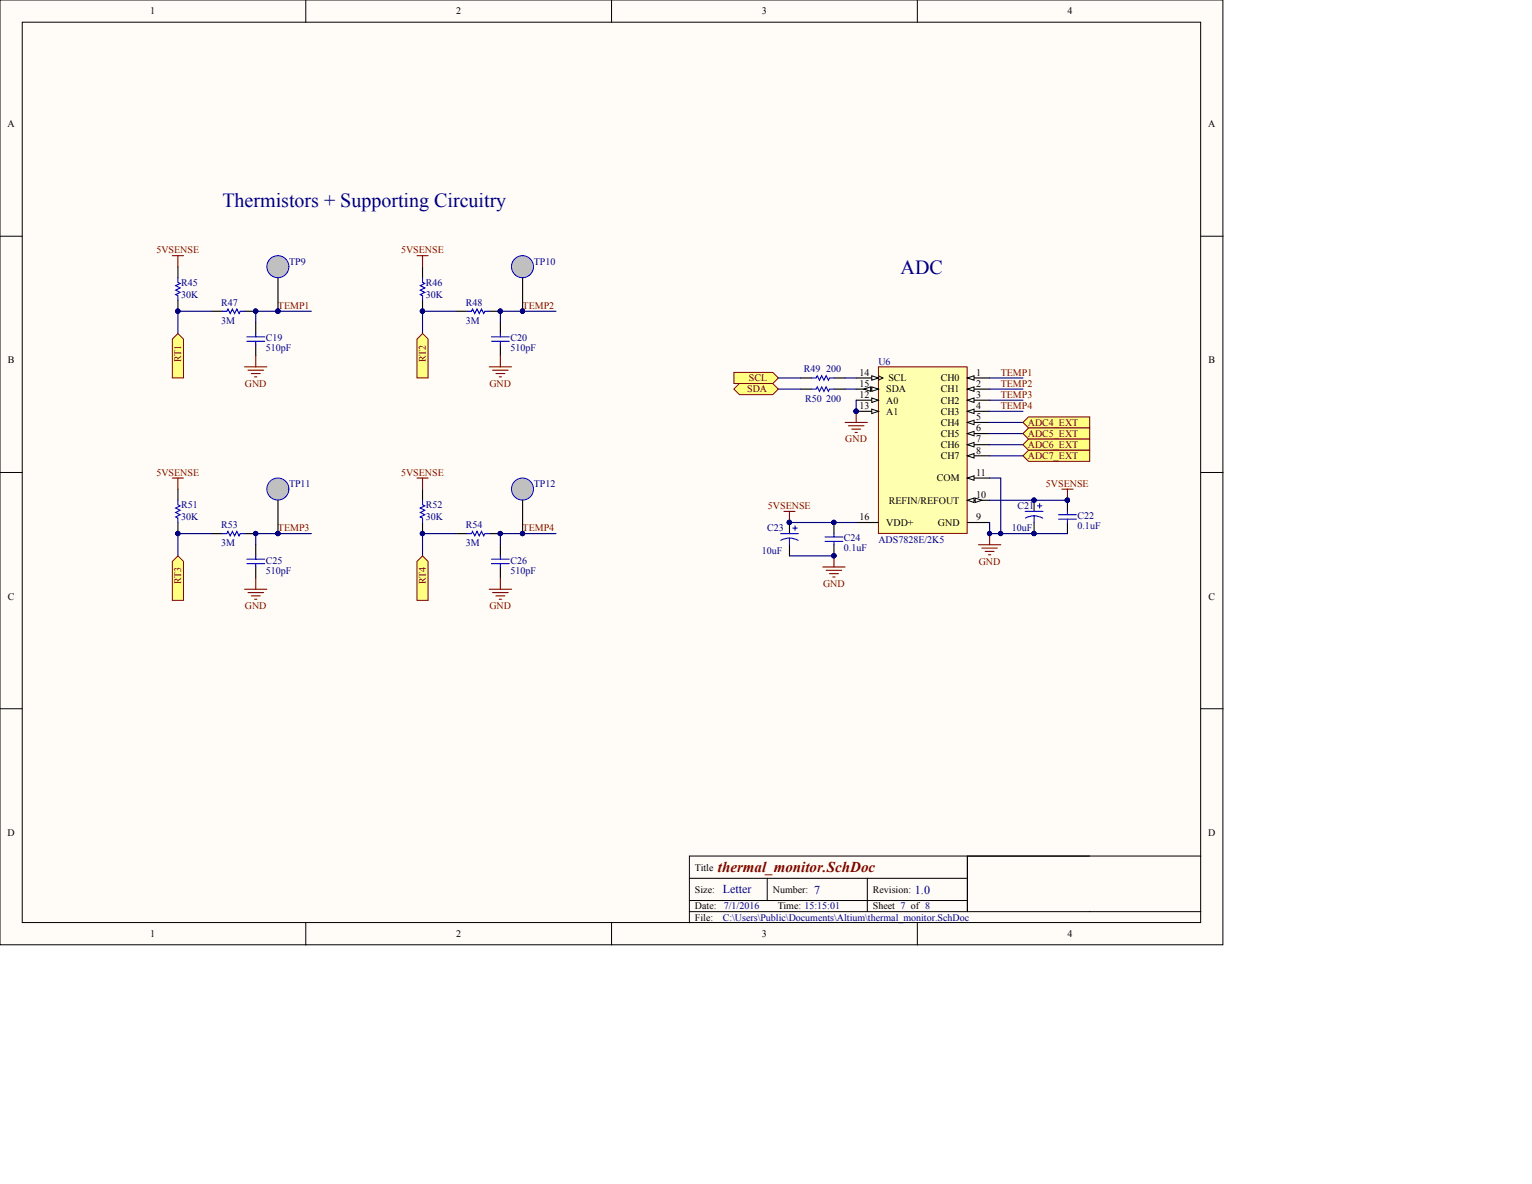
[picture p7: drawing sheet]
<svg xmlns="http://www.w3.org/2000/svg" width="349mm" height="270mm" viewBox="0 0 349 270" stroke-linecap="round" stroke-linejoin="round" font-family="sans-serif">
<g fill="#fffcf8" stroke="#000" stroke-width=".23">
<path d="M0 0h278.8v215.3h-278.8z"/>
<path d="M5.1 5.1h268.6v205.2h-268.6z"/>
</g>
<g fill="none" stroke="#000" stroke-width=".23">
<path d="M69.7 0v5.1M139.4 0v5.1M209.1 0v5.1M0 53.8h5.1M273.8 53.8h5M0 107.7h5.1M273.8 107.7h5M0 161.5h5.1M273.8 161.5h5M220.5 195.1v12.7v-12.7h53.3M248.4 195.1h-91.2v15.2M69.7 210.3v5.1"/>
<path d="M139.4 210.3v5.1M157.2 200.2h63.3M157.2 207.8h116.6M157.2 205.3h63.3M174.9 200.2v5.1M197.7 200.2v7.6M209.1 210.3v5.1"/>
</g>
<g fill="none" stroke="#000" stroke-width=".25">
<path d="M40.6 60.8v2.5M40.6 68.4v2.5M48.2 70.9h2.5M55.8 70.9h2.5M58.3 73.5v2.5M58.3 78.6v2.5M96.3 60.8v2.5M96.3 68.4v2.5M103.9 70.9h2.6M111.5 70.9h2.6M114.1 73.5v2.5M114.1 78.6v2.5"/>
<path d="M40.6 111.5v2.5M40.6 119.1v2.5M96.3 111.5v2.5M96.3 119.1v2.5M48.2 121.6h2.5M55.8 121.6h2.5M58.3 124.2v2.5M58.3 129.2v2.6M103.9 121.6h2.6M111.5 121.6h2.6M114.1 124.2v2.5M114.1 129.2v2.6"/>
</g>
<g fill="#000080" stroke="#000080" stroke-width=".23">
<circle cx="40.5" cy="70.9" r=".48"/>
<circle cx="58.3" cy="70.9" r=".48"/>
<circle cx="63.3" cy="70.9" r=".48"/>
<circle cx="40.5" cy="121.6" r=".48"/>
<circle cx="58.3" cy="121.6" r=".48"/>
<circle cx="63.3" cy="121.6" r=".48"/>
<circle cx="96.3" cy="70.9" r=".48"/>
<circle cx="114" cy="70.9" r=".48"/>
<circle cx="119.1" cy="70.9" r=".48"/>
<circle cx="96.3" cy="121.6" r=".48"/>
<circle cx="114" cy="121.6" r=".48"/>
</g>
<g fill="none" stroke="#00f" stroke-width=".25">
<path d="M40.6 63.3v1.1l.5 .2-1 .5 1 .5-1 .5 1 .5-1 .5 .5 .3v1M50.7 70.9h1l.3-.5 .5 1.1 .5-1.1 .5 1.1 .5-1.1 .5 1.1 .3-.6h1M56.3 76.8h4M56.3 77.8h4M58.3 76v.8M58.3 77.8v.8M96.3 63.3v1.1l.5 .2-1 .5 1 .5-1 .5 1 .5-1 .5 .5 .3v1M106.5 70.9h1l.2-.5 .5 1.1 .5-1.1 .6 1.1 .5-1.1 .5 1.1 .2-.6h1M112 76.8h4.1M112 77.8h4.1M114.1 76v.8M114.1 77.8v.8"/>
<path d="M40.6 114v1l.5 .3-1 .5 1 .5-1 .5 1 .5-1 .5 .5 .3v1M96.3 114v1l.5 .3-1 .5 1 .5-1 .5 1 .5-1 .5 .5 .3v1M50.7 121.6h1l.3-.5 .5 1 .5-1 .5 1 .5-1 .5 1 .3-.5h1M56.3 127.5h4M56.3 128.5h4M58.3 126.7v.8M58.3 128.5v.7M106.5 121.6h1l.2-.5 .5 1 .5-1 .6 1 .5-1 .5 1 .2-.5h1M112 127.5h4.1M112 128.5h4.1M114.1 126.7v.8M114.1 128.5v.7"/>
</g>
<g fill="none" stroke="#800000" stroke-width=".25">
<path d="M39.3 58.3h2.5M40.6 58.3v2.5M95.1 58.3h2.5M96.3 58.3v2.5M55.8 83.6h5M56.5 84.4h3.6M57.3 85.1h2M58 85.9h.6M58.3 81.1v2.5M111.5 83.6h5.1M112.3 84.4h3.5M113.1 85.1h2"/>
<path d="M113.8 85.9h.5M114.1 81.1v2.5M39.3 109h2.5M40.6 109v2.5M95.1 109h2.5M96.3 109v2.5M55.8 134.3h5M56.5 135.1h3.6M57.3 135.8h2M58 136.6h.6M58.3 131.8v2.5M111.5 134.3h5.1"/>
<path d="M112.3 135.1h3.5M113.1 135.8h2M113.8 136.6h.5M114.1 131.8v2.5"/>
</g>
<path d="M71 70.9h-12.7v2.6M126.7 70.9h-12.6v2.6M71 121.6h-12.7v2.6" fill="none" stroke="#000080" stroke-width=".25"/>
<path d="M200.3 83.6h20.2v38h-20.2z" fill="#ffffb0" stroke="#800000" stroke-width=".23"/>
<path d="M220.5 86.2h5.1" fill="none" stroke="#000" stroke-width=".25"/>
<path d="M220.5 86.2l1.6-.6v1.1z" fill="#fffcf8" stroke="#000" stroke-width=".23"/>
<path d="M220.5 88.7h5.1" fill="none" stroke="#000" stroke-width=".25"/>
<path d="M220.5 88.7l1.6-.5v1z" fill="#fffcf8" stroke="#000" stroke-width=".23"/>
<path d="M220.5 91.2h5.1" fill="none" stroke="#000" stroke-width=".25"/>
<path d="M220.5 91.2l1.6-.5v1z" fill="#fffcf8" stroke="#000" stroke-width=".23"/>
<path d="M220.5 93.8h5.1" fill="none" stroke="#000" stroke-width=".25"/>
<path d="M220.5 93.8l1.6-.5v1z" fill="#fffcf8" stroke="#000" stroke-width=".23"/>
<path d="M220.5 96.3h5.1" fill="none" stroke="#000" stroke-width=".25"/>
<path d="M220.5 96.3l1.6-.5v1z" fill="#fffcf8" stroke="#000" stroke-width=".23"/>
<path d="M220.5 98.8h5.1" fill="none" stroke="#000" stroke-width=".25"/>
<path d="M220.5 98.8l1.6-.5v1z" fill="#fffcf8" stroke="#000" stroke-width=".23"/>
<path d="M220.5 101.4h5.1" fill="none" stroke="#000" stroke-width=".25"/>
<path d="M220.5 101.4l1.6-.5v1z" fill="#fffcf8" stroke="#000" stroke-width=".23"/>
<path d="M220.5 103.9h5.1" fill="none" stroke="#000" stroke-width=".25"/>
<path d="M220.5 103.9l1.6-.5v1z" fill="#fffcf8" stroke="#000" stroke-width=".23"/>
<path d="M220.5 119.1h5.1M220.5 114h5.1" fill="none" stroke="#000" stroke-width=".25"/>
<g fill="#fffcf8" stroke="#000" stroke-width=".23">
<path d="M220.5 114l1.6-.5v1z"/>
<path d="M222.3 113.5l1.5 .5-1.5 .5z"/>
</g>
<path d="M220.5 109h5.1" fill="none" stroke="#000" stroke-width=".25"/>
<path d="M220.5 109l1.6-.5v1z" fill="#fffcf8" stroke="#000" stroke-width=".23"/>
<path d="M195.2 91.2h5.1" fill="none" stroke="#000" stroke-width=".25"/>
<path d="M198.7 90.7l1.6 .5-1.6 .5z" fill="#fffcf8" stroke="#000" stroke-width=".23"/>
<path d="M195.2 93.8h5.1" fill="none" stroke="#000" stroke-width=".25"/>
<path d="M198.7 93.3l1.6 .5-1.6 .5z" fill="#fffcf8" stroke="#000" stroke-width=".23"/>
<circle cx="195.2" cy="93.7" r=".48" fill="#000080" stroke="#000080" stroke-width=".23"/>
<path d="M195.2 86.2h5.1" fill="none" stroke="#000" stroke-width=".25"/>
<path d="M200.3 85.6l1 .6-1 .5" fill="none" stroke="#000" stroke-width=".23"/>
<path d="M198.7 85.6l1.6 .6-1.6 .5z" fill="#fffcf8" stroke="#000" stroke-width=".23"/>
<path d="M195.2 88.7h5.1" fill="none" stroke="#000" stroke-width=".25"/>
<g fill="#fffcf8" stroke="#000" stroke-width=".23">
<path d="M198.7 88.2l1.6 .5-1.6 .5z"/>
<path d="M197 88.7l1.5-.5v1z"/>
</g>
<path d="M182.5 86.2h2.5M182.5 88.7h2.5M190.1 86.2h2.5M190.1 88.7h2.5M195.2 119.1h5.1" fill="none" stroke="#000" stroke-width=".25"/>
<g fill="#000080" stroke="#000080" stroke-width=".23">
<circle cx="195.2" cy="93.7" r=".48"/>
<circle cx="179.9" cy="119.1" r=".48"/>
<circle cx="225.6" cy="121.6" r=".48"/>
</g>
<path d="M192.6 96.3h5.1M193.4 97.1h3.6M194.2 97.8h2M194.9 98.6h.5M195.2 93.8v2.5M178.7 116.6h2.5M180 116.6v2.5M223.1 124.2h5M223.8 124.9h3.6M224.6 125.7h2M225.3 126.4h.6M225.6 121.6v2.6" fill="none" stroke="#800000" stroke-width=".25"/>
<path d="M177.4 88.7h5.1M192.6 86.2h2.6M192.6 88.7h2.6M195.2 91.2v2.6" fill="none" stroke="#000080" stroke-width=".25"/>
<path d="M185 86.2h1.1l.2-.6 .5 1.1 .5-1.1 .5 1.1 .5-1.1 .5 1.1 .3-.5h1M185 88.7h1.1l.2-.5 .5 1 .5-1 .5 1 .5-1 .5 1 .3-.5h1" fill="none" stroke="#00f" stroke-width=".25"/>
<g fill="#ffff80" stroke="#800000" stroke-width=".23">
<path d="M167.3 84.9h8.9l1.2 1.3-1.2 1.2h-8.9z" fill-rule="evenodd"/>
<path d="M167.3 88.7l1.3-1.3h7.6l1.2 1.3-1.2 1.3h-7.6z" fill-rule="evenodd"/>
</g>
<path d="M190.1 119.1v2.5M243.3 114v2.6M243.3 119.1v2.5M190.1 124.2v2.5" fill="none" stroke="#000" stroke-width=".25"/>
<g fill="#000080" stroke="#000080" stroke-width=".23">
<circle cx="190.1" cy="126.7" r=".48"/>
<circle cx="190.1" cy="119.1" r=".48"/>
<circle cx="243.3" cy="114" r=".48"/>
<circle cx="235.7" cy="114" r=".48"/>
<circle cx="228.1" cy="121.6" r=".48"/>
<circle cx="63.3" cy="70.9" r=".48"/>
<circle cx="119.1" cy="70.9" r=".48"/>
<circle cx="119.1" cy="121.6" r=".48"/>
<circle cx="63.3" cy="121.6" r=".48"/>
</g>
<path d="M241.3 117.3h4.1M241.3 118.3h4.1M243.3 116.6v.7M243.3 118.3v.8M188.1 122.4h4M188.1 123.4h4M190.1 121.6v.8M190.1 123.4v.8" fill="none" stroke="#00f" stroke-width=".25"/>
<path d="M225.6 86.2h7.6M225.6 88.7h7.6M225.6 91.2h7.6M225.6 93.8h7.6M225.6 96.3h7.6M225.6 98.8h7.6M225.6 114h17.7M225.6 109h2.5v12.6M225.6 101.4h7.6M225.6 103.9h7.6M180 126.7h10.1" fill="none" stroke="#000080" stroke-width=".25"/>
<path d="M242.1 111.5h2.5M243.3 111.5v2.5M187.6 129.2h5M188.3 130h3.6M189.1 130.8h2M189.9 131.5h.5M190.1 126.7v2.5" fill="none" stroke="#800000" stroke-width=".25"/>
<g fill="#ffff80" stroke="#800000" stroke-width=".23">
<path d="M233.2 96.3l1.3-1.3h13.9v2.6h-13.9z" fill-rule="evenodd"/>
<path d="M233.2 98.8l1.3-1.2h13.9v2.5h-13.9z" fill-rule="evenodd"/>
<path d="M233.2 101.4l1.3-1.3h13.9v2.5h-13.9z" fill-rule="evenodd"/>
<path d="M233.2 103.9l1.3-1.3h13.9v2.6h-13.9z" fill-rule="evenodd"/>
</g>
<path d="M48.2 70.9h-7.6v5.1M103.9 70.9h-7.6v5.1M48.2 121.6h-7.6v5.1M103.9 121.6h-7.6v5.1" fill="none" stroke="#000080" stroke-width=".25"/>
<g fill="#000080" stroke="#000080" stroke-width=".23">
<circle cx="40.5" cy="70.9" r=".48"/>
<circle cx="96.3" cy="70.9" r=".48"/>
<circle cx="40.5" cy="121.6" r=".48"/>
<circle cx="96.3" cy="121.6" r=".48"/>
</g>
<g fill="#ffff80" stroke="#800000" stroke-width=".23">
<path d="M39.3 77.3l1.3-1.3 1.2 1.3v8.9h-2.5z" fill-rule="evenodd"/>
<path d="M95.1 77.3l1.2-1.3 1.3 1.3v8.9h-2.5z" fill-rule="evenodd"/>
<path d="M39.3 128l1.3-1.3 1.2 1.3v8.8h-2.5z" fill-rule="evenodd"/>
<path d="M95.1 128l1.2-1.3 1.3 1.3v8.8h-2.5z" fill-rule="evenodd"/>
</g>
<circle cx="63.3" cy="60.8" r="2.51" fill="#c0c0c0" stroke="#00f" stroke-width=".23"/>
<path d="M63.4 63.3v7.6" fill="none" stroke="#000" stroke-width=".25"/>
<circle cx="63.3" cy="70.9" r=".48" fill="#000080" stroke="#000080" stroke-width=".23"/>
<circle cx="119.1" cy="60.8" r="2.51" fill="#c0c0c0" stroke="#00f" stroke-width=".23"/>
<path d="M119.1 63.3v7.6" fill="none" stroke="#000" stroke-width=".25"/>
<circle cx="119.1" cy="70.9" r=".48" fill="#000080" stroke="#000080" stroke-width=".23"/>
<circle cx="63.3" cy="111.5" r="2.51" fill="#c0c0c0" stroke="#00f" stroke-width=".23"/>
<path d="M63.4 114v7.6" fill="none" stroke="#000" stroke-width=".25"/>
<circle cx="63.3" cy="121.6" r=".48" fill="#000080" stroke="#000080" stroke-width=".23"/>
<circle cx="119.1" cy="111.5" r="2.51" fill="#c0c0c0" stroke="#00f" stroke-width=".23"/>
<path d="M119.1 114v7.6M180 119.1v2.5M235.7 114v2.6M235.7 119.1v2.5M180 124.2v2.5" fill="none" stroke="#000" stroke-width=".25"/>
<g fill="#000080" stroke="#000080" stroke-width=".23">
<circle cx="119.1" cy="121.6" r=".48"/>
<circle cx="179.9" cy="119.1" r=".48"/>
<circle cx="235.7" cy="114" r=".48"/>
<circle cx="235.7" cy="121.6" r=".48"/>
<circle cx="190.1" cy="119.1" r=".48"/>
<circle cx="228.1" cy="121.6" r=".48"/>
<circle cx="225.6" cy="121.6" r=".48"/>
<circle cx="114" cy="121.6" r=".48"/>
</g>
<path d="M181.2 119.9v1M233.7 116.6h4.1M235.7 117.6l.9 .1 1.1 .4M235.7 117.6l-.8 .1-1.1 .4M235.7 117.6v1.5M236.5 115.3h1M237 114.8v1M177.9 121.6h4.1M180 122.6l.8 .1 1.1 .5M180 122.6l-.8 .1-1.2 .5M180 122.6v1.6M180.7 120.4h1" fill="none" stroke="#00f" stroke-width=".25"/>
<path d="M177.4 86.2h5.1M180 119.1h15.2M225.6 119.1v2.5h17.7M126.7 121.6h-12.6v2.6" fill="none" stroke="#000080" stroke-width=".25"/>
<g font-size="4.6" fill="#000080">
<text x="50.7" y="47.2">Thermistors + Supporting Circuitry</text>
<text x="205.3" y="62.4">ADC</text>
</g>
<text font-size="3.4" fill="#800000" x="163.7" y="198.7">thermal_monitor.SchDoc</text>
<g font-size="2.7" fill="#000080">
<text x="164.8" y="203.7">Letter</text>
<text x="185.6" y="203.8">7</text>
<text x="208.6" y="203.8">1.0</text>
</g>
<g font-size="2.3">
<text x="34.3" y="3.3">1</text>
<text x="104" y="3.3">2</text>
<text x="173.7" y="3.3">3</text>
<text x="243.4" y="3.3">4</text>
<text x="1.7" y="29">A</text>
<text x="275.5" y="29">A</text>
<text x="1.8" y="82.8">B</text>
<text x="275.5" y="82.8">B</text>
<text x="195.9" y="85.6">14</text>
<text x="195.9" y="88.2">15</text>
<text x="202" y="89.4">SDA</text>
<text x="202.5" y="86.9">SCL</text>
<text x="214.4" y="86.9">CH0</text>
<text x="214.4" y="89.4">CH1</text>
<text x="222.6" y="85.6">1</text>
<text x="222.6" y="88.2">2</text>
<text x="195.9" y="90.7">12</text>
<text x="195.9" y="93.3">13</text>
<text x="202" y="92">A0</text>
<text x="202" y="94.5">A1</text>
<text x="214.4" y="92">CH2</text>
<text x="214.4" y="94.5">CH3</text>
<text x="222.6" y="90.7">3</text>
<text x="222.6" y="93.3">4</text>
<text x="222.6" y="95.8">5</text>
<text x="214.4" y="97.1">CH4</text>
<text x="214.4" y="99.6">CH5</text>
<text x="222.6" y="98.3">6</text>
<text x="222.6" y="100.9">7</text>
<text x="214.4" y="102.1">CH6</text>
<text x="214.4" y="104.7">CH7</text>
<text x="222.6" y="103.4">8</text>
<text x="213.6" y="109.7">COM</text>
<text x="222.6" y="113.5">10</text>
<text x="222.6" y="108.5">11</text>
<text x="195.9" y="118.6">16</text>
<text x="202" y="119.9">VDD+</text>
<text x="202.6" y="114.8">REFIN/REFOUT</text>
<text x="213.8" y="119.9">GND</text>
<text x="222.6" y="118.6">9</text>
<text x="1.8" y="136.7">C</text>
<text x="275.5" y="136.7">C</text>
<text x="1.7" y="190.5">D</text>
<text x="275.5" y="190.5">D</text>
<text x="158.4" y="198.4">Title</text>
<text x="158.4" y="203.5">Size:</text>
<text x="176.2" y="203.5">Number:</text>
<text x="199" y="203.5">Revision:</text>
<text x="158.4" y="207.3">Date:</text>
<text x="158.4" y="209.8">File:</text>
<text x="177.3" y="207.3">Time: 15:15:01</text>
<text x="199" y="207.3">Sheet 7 of 8</text>
<text x="34.3" y="213.6">1</text>
<text x="104" y="213.6">2</text>
<text x="173.7" y="213.6">3</text>
<text x="243.4" y="213.6">4</text>
</g>
<g font-size="2.3" fill="#800000">
<text x="35.7" y="57.8">5VSENSE</text>
<text x="91.4" y="57.8">5VSENSE</text>
<text x="63.4" y="70.4">TEMP1</text>
<text x="119.1" y="70.4">TEMP2</text>
<text x="41.3" y="82.5" transform="rotate(-90 41.3 82.5)">RT1</text>
<text x="97.1" y="82.5" transform="rotate(-90 97.1 82.5)">RT2</text>
<text x="55.8" y="88.2">GND</text>
<text x="111.6" y="88.2">GND</text>
<text x="170.3" y="89.4">SDA</text>
<text x="170.7" y="86.9">SCL</text>
<text x="228.1" y="85.6">TEMP1</text>
<text x="228.1" y="88.2">TEMP2</text>
<text x="228.1" y="90.7">TEMP3</text>
<text x="228.1" y="93.3">TEMP4</text>
<text x="192.7" y="100.9">GND</text>
<text x="234.3" y="97.1">ADC4_EXT</text>
<text x="234.3" y="99.6">ADC5_EXT</text>
<text x="234.3" y="102.1">ADC6_EXT</text>
<text x="234.3" y="104.7">ADC7_EXT</text>
<text x="35.7" y="108.5">5VSENSE</text>
<text x="91.4" y="108.5">5VSENSE</text>
<text x="238.4" y="111">5VSENSE</text>
<text x="175.1" y="116.1">5VSENSE</text>
<text x="63.4" y="121.1">TEMP3</text>
<text x="119.1" y="121.1">TEMP4</text>
<text x="223.1" y="128.7">GND</text>
<text x="41.3" y="133.2" transform="rotate(-90 41.3 133.2)">RT3</text>
<text x="97.1" y="133.2" transform="rotate(-90 97.1 133.2)">RT4</text>
<text x="187.6" y="133.8">GND</text>
<text x="55.8" y="138.9">GND</text>
<text x="111.6" y="138.9">GND</text>
</g>
<g font-size="2.3" fill="#000080">
<text x="41.3" y="65.1">R45</text>
<text x="65.9" y="60.3">TP9</text>
<text x="97.1" y="65.1">R46</text>
<text x="121.7" y="60.3">TP10</text>
<text x="41.3" y="67.9">30K</text>
<text x="50.4" y="69.7">R47</text>
<text x="97.1" y="67.9">30K</text>
<text x="106.2" y="69.7">R48</text>
<text x="50.4" y="73.7">3M</text>
<text x="60.6" y="77.8">C19</text>
<text x="106.2" y="73.7">3M</text>
<text x="116.4" y="77.8">C20</text>
<text x="60.6" y="80.1">510pF</text>
<text x="116.4" y="80.1">510pF</text>
<text x="200.3" y="83.1">U6</text>
<text x="183.3" y="84.9">R49</text>
<text x="188.3" y="84.9">200</text>
<text x="183.5" y="91.7">R50</text>
<text x="188.3" y="91.7">200</text>
<text x="65.9" y="111">TP11</text>
<text x="121.7" y="111">TP12</text>
<text x="41.3" y="118.6">30K</text>
<text x="41.3" y="115.8">R51</text>
<text x="97.1" y="118.6">30K</text>
<text x="97.1" y="115.8">R52</text>
<text x="231.9" y="116.1">C21</text>
<text x="245.6" y="118.3">C22</text>
<text x="50.4" y="124.4">3M</text>
<text x="50.4" y="120.4">R53</text>
<text x="106.2" y="124.4">3M</text>
<text x="106.2" y="120.4">R54</text>
<text x="174.9" y="121.1">C23</text>
<text x="192.4" y="125.7">0.1uF</text>
<text x="192.4" y="123.4">C24</text>
<text x="200.3" y="123.7">ADS7828E/2K5</text>
<text x="230.7" y="121.1">10uF</text>
<text x="245.6" y="120.6">0.1uF</text>
<text x="60.6" y="130.8">510pF</text>
<text x="60.6" y="128.5">C25</text>
<text x="116.4" y="130.8">510pF</text>
<text x="116.4" y="128.5">C26</text>
<text x="173.6" y="126.2">10uF</text>
<text x="164.8" y="209.8">C:\Users\Public\Documents\Altium\thermal_monitor.SchDoc</text>
<text x="165" y="207.3">7/1/2016</text>
</g>
</svg>
